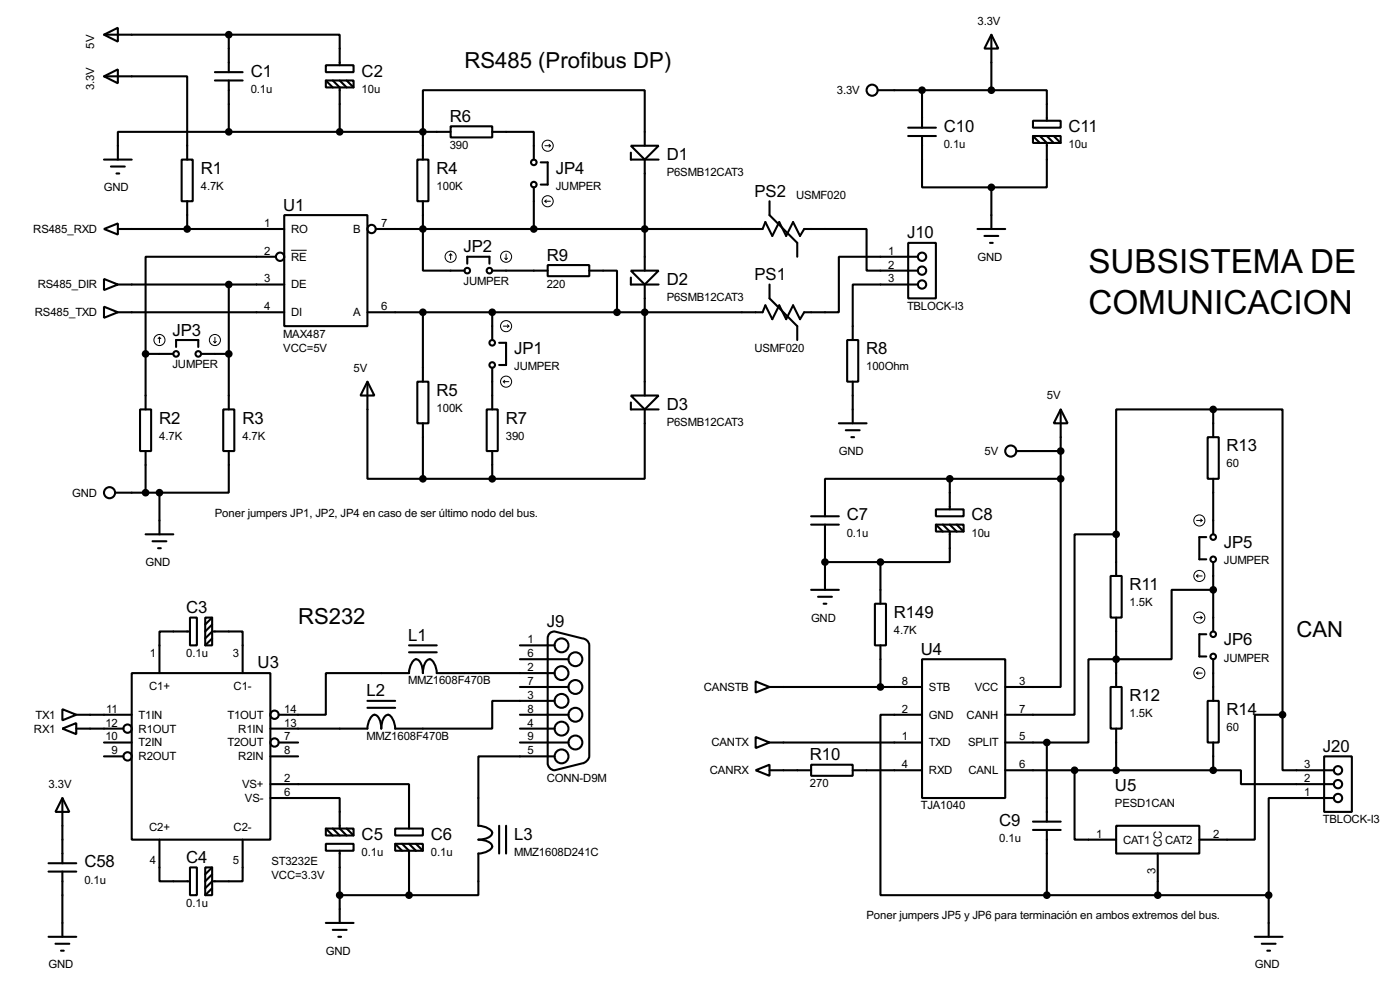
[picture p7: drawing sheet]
<svg xmlns="http://www.w3.org/2000/svg" width="256mm" height="180mm" viewBox="0 0 256 180" stroke-linecap="round" stroke-linejoin="round" font-family="sans-serif">
<g fill="none" stroke="#000" stroke-width=".38">
<path d="M19 6.3l2.6-1.2v2.5zM19 14l2.6-1.3v2.5zM19 14h15.3v15.2M19 6.3h22.9M39.4 14.7h5M39.4 13.2h5M41.9 6.3h20.3v5.6M41.9 6.3v6.9M41.9 14.7v9.4M59.7 11.9h5.1v1.3h-5.1zM59.7 14.7h5.1v1.3h-5.1zM59.7 14.7l1.3 1.3"/>
<path d="M61 14.7l1.2 1.3v8.1M62.2 14.7l1.3 1.3M63.5 14.7l1.3 1.3M160.8 16.5h20.8M168.9 16.5v6.9M181.6 6.3l1.3 2.6h-2.6zM181.6 16.5h10.2v5.6M181.6 6.3v10.2M19 29.2h5.1M20.3 30.5h2.6M21.3 31.7h.5M33.3 29.2h2v7.6h-2z"/>
<path d="M34.3 36.8v5.1M41.9 24.1h-20.3v5.1M41.9 24.1h40.6M52.1 39.4h15.2v20.3h-15.2zM76.5 29.2h2v7.6h-2zM77.5 36.8v12.7h7.6M82.5 23.1h7.7v2h-7.7zM90.2 24.1h7.6v5.1M97.8 34.3v7.6M99.1 29.7h1.2v4.1h-1.2M115.6 26.7h5l-2.5 2.5zM115.6 27.9v1.3h5"/>
<path d="M118.1 26.7v-10.2h-40.6v12.7M118.1 29.2v20.3M141 36.8v2.6l5 5v2.6M166.4 24.9h5M166.4 23.4h5M168.9 24.9v9.4h12.7M181.6 34.3v7.6M189.2 22.1h5.1v1.3h-5.1zM189.2 24.9h5.1v1.3h-5.1zM189.2 24.9l1.3 1.3M190.5 24.9l1.3 1.3v8.1h-10.2M191.8 24.9l1.2 1.3"/>
<path d="M193 24.9l1.3 1.3M19 41.9l2.6-1v2zM19 56.1l2.6 1-2.6 1.1zM19 51.1l2.6 1-2.6 1zM21.6 57.1h30.5M21.6 52.1h30.5M21.6 41.9h30.5M41.9 52.1v22.8M50.5 47h-23.8v17.8M68.8 41.9h70.9l.5-1.3 1.3 2.6 1.2-2.6 1.3 2.6 1.3-2.6 1.3 2.6 .7-1.3h11.4v7.6h9.4M77.5 57.1v12.7M85.6 48.3v-1.3h4.1v1.3"/>
<path d="M90.2 49.5h10.1M90.2 57.1v5.1M100.3 48.5h7.6v2h-7.6zM107.9 49.5h5.1v7.6M115.6 49.5h5l-2.5 2.6zM115.6 50.8v1.3h5M118.1 52.1v20.3M141 52.1v2.5l5 5.1v2.5M166.4 44.4h5v10.2h-5zM168.1 47h-14.4v10.1h-6.4l-.7 1.3-1.3-2.5-1.3 2.5-1.3-2.5-1.2 2.5-1.3-2.5-.5 1.2h-72.4M168.1 52.1h-11.9v10.1M179.1 41.9h5"/>
<path d="M180.3 43.2h2.6M181.4 44.4h.5M25.7 74.9h2v7.6h-2zM26.7 64.8v10.1M26.7 64.8h5M32.3 63.5v-1.3h4v1.3M36.8 64.8h5.1M40.9 74.9h2v7.6h-2zM67.3 69.8l1.3 2.6h-2.6zM67.3 69.8v17.8h10.2M76.5 69.8h2v7.7h-2zM77.5 77.5v10.1"/>
<path d="M89.2 74.9h2v7.6h-2zM90.2 67.3v7.6M91.4 62.7h1.3v4.1h-1.3M115.6 72.4h5l-2.5 2.5zM115.6 73.7v1.2h5M118.1 74.9v12.7h-27.9M153.7 77.5h5M154.9 78.7h2.6M155.2 62.2h2v7.6h-2zM156.2 69.8v7.7M194.3 74.9l1.3 2.6h-2.6zM194.3 74.9v12.7"/>
<path d="M222.2 74.9h-17.7v22.9M222.2 74.9h12.7v55.9M222.2 74.9v5.1M21.1 90.2h8.1M26.7 82.5v7.7M26.7 97.8h5M27.9 99.1h2.6M29.2 90.2v7.6M41.9 82.5v7.7h-12.7M77.5 87.6h12.7M90.2 82.5v5.1M148.6 96h5.1"/>
<path d="M148.6 94.5h5.1M151.1 96v11.9M156 80h.5M171.4 93.2h5.1v1.3h-5.1zM171.4 96h5.1v1.3h-5.1zM171.4 96l1.3 1.3M172.7 96l1.3 1.3v5.6h-12.7M174 87.6h-22.9v6.9M174 87.6h20.3M174 87.6v5.6M174 96l1.3 1.3M175.3 96l1.2 1.3"/>
<path d="M186.2 82.5h8.1M194.3 87.6v38.1h-10.2M204.5 97.8h-7.7v33h-12.7M204.5 97.8v7.6M221 98.3h-1.3v4.1h1.3M221.2 80h2.1v7.6h-2.1zM222.2 87.6v10.2M29 100.3h.5M34.8 113h1.3v5.1h-1.3zM34.8 115.6h-5.6v7.6M37.6 113h1.3v5.1h-1.3zM37.6 116.8l1.3-1.2h5.5v7.6"/>
<path d="M38.9 113l-1.3 1.3M38.9 114.3l-1.3 1.3M38.9 116.8l-1.3 1.3M74.9 118.1h5.1M74.9 119.4h5.1M95.2 118.1h6.4M100.6 116.1l.6-.5h.4l5.1 1.2a1.37 1.37 0 0 1 1.2 1.3v20.3a1.61 1.61 0 0 1-1.2 1.3l-5.1 1.3a1.35 1.35 0 0 1-1.3-1.3v-22.9zM148.6 107.9h5.1M149.9 109.2h2.5M150.9 110.5h.5M151.1 102.9h10.2M160.3 110.5h2v7.6h-2z"/>
<path d="M161.3 102.9v7.6M161.3 118.1v7.6M203.5 105.4h2v7.6h-2zM204.5 113v12.7M221 116.1h-1.3v4h1.3M222.2 107.9h-7.6v12.7h-15.2v15.3h-7.6M222.2 102.9v12.7M11.4 129.8l2.6 1-2.6 1zM11.4 133.3l2.6-1v2.1zM14 130.8h10.1M14 133.3h8.6M19 135.9h5.1"/>
<path d="M19 138.4h3.6M24.1 123.2h25.4v30.5h-25.4zM49.5 138.4h5.1M51.1 135.9h3.5M67.3 128.3h5.1M67.3 129.5h5.1M95.2 130.8h8.9M95.2 133.3h6.4M95.2 135.9h8.9M95.2 125.7h8.9M95.2 120.6h8.9M101.6 123.2h-21.6a2.69 2.69 0 0 0-1.3-2.6 1.49 1.49 0 0 0-1.1 1.4l-.1 1.2a3.2 3.2 0 0 0-.9-2.5 .88 .88 0 0 0-1.2 .7l-.4 1.2-.1 .6h-15.2v7.6h-8.6"/>
<path d="M101.6 128.3h-11.4v5h-17.8a2.69 2.69 0 0 0-1.3-2.5 1.49 1.49 0 0 0-1.1 1.3l-.2 1.2a3.2 3.2 0 0 0-.9-2.4 .88 .88 0 0 0-1.1 .7l-.4 1.1-.1 .6h-17.8M101.6 138.4h-14v12.7a2.69 2.69 0 0 1 2.6 1.3 1.49 1.49 0 0 1-1.3 1.1l-1.3 .2a3.2 3.2 0 0 1 2.5 .9 .88 .88 0 0 1-.7 1.2l-1.1 .4h-.7v7.6h-12.7M138.4 124.7l2.6 1-2.6 1zM138.4 134.9l2.6 1-2.6 1zM141 135.9h27.9M141 125.7h27.9M148.6 140h7.6v2h-7.6zM168.9 120.6h15.2v25.4h-15.2zM168.9 130.8h-7.6v33h30.5M184.1 135.9h7.7M191.8 135.9v14.5M203.5 125.7h2v7.6h-2z"/>
<path d="M204.5 133.3v7.7M221.2 128.3h2.1v7.6h-2.1zM222.2 120.6v7.7M222.2 135.9v5.1M234.9 130.8h-5v22.9h-10.2M234.9 130.8v10.2h9.4M242.6 138.4h5v10.2h-5zM8.9 159.5h5.1M8.9 158h5.1M11.4 146l1.3 2.6h-2.5zM11.4 146v12M11.4 159.5v11.9"/>
<path d="M29.2 153.7v7.6h5.6M34.8 158.7h1.3v5.1h-1.3zM37.6 158.7h1.3v5.1h-1.3zM38.9 158.7l-1.3 1.3M44.4 153.7v7.6h-5.5l-1.3 1.3M49.5 146h12.7v5.6l1.3 1.3M49.5 143.5h25.4v8.1M59.7 154.4h5.1v1.3h-5.1zM59.7 151.6h5.1v1.3h-5.1zM59.7 151.6l1.3 1.3M61 151.6l1.2 1.3M62.2 155.7v13.2"/>
<path d="M63.5 151.6l1.3 1.3M72.4 151.6h5.1v1.3h-5.1zM72.4 154.4h5.1v1.3h-5.1zM72.4 154.4l1.3 1.3M73.7 154.4l1.2 1.3v8.1M74.9 154.4l1.3 1.3M76.2 154.4l1.3 1.3M91.4 151.1v5.1M92.7 151.1v5.1M138.4 141l2.6-1v2zM141 141h7.6M156.2 141h12.7"/>
<path d="M184.1 141h38.1M189.2 151.9h5.1M189.2 150.4h5.1M191.8 151.9v11.9M196.8 141v12.7h7.7M204.5 151.1h15.2v5.1h-15.2zM212.1 156.2v7.6M222.2 141h5.1v2.5h17M244.3 146h-11.9v17.8M8.9 171.4h5.1M10.2 172.7h2.5M11.2 174h.5"/>
<path d="M38.9 160l-1.3 1.3M38.9 162.6l-1.3 1.2M59.7 168.9h5.1M61 170.2h2.5M62 171.4h.5M62.2 163.8h12.7M191.8 163.8h40.6M229.9 171.4h5M231.1 172.7h2.6M232.2 174h.5M232.4 163.8v7.6"/>
<circle cx="159.8" cy="16.5" r="1.02"/>
<circle cx="97.8" cy="29.7" r=".51"/>
<circle cx="97.8" cy="33.8" r=".51"/>
<circle cx="51.3" cy="47" r=".76"/>
<circle cx="68.1" cy="41.9" r=".76"/>
<circle cx="85.6" cy="49.5" r=".51"/>
<circle cx="89.7" cy="49.5" r=".51"/>
<circle cx="168.9" cy="47" r=".76"/>
<circle cx="168.9" cy="49.5" r=".76"/>
<circle cx="168.9" cy="52.1" r=".76"/>
<circle cx="32.3" cy="64.8" r=".51"/>
<circle cx="36.3" cy="64.8" r=".51"/>
<circle cx="90.2" cy="66.8" r=".51"/>
<circle cx="90.2" cy="62.7" r=".51"/>
<circle cx="20.1" cy="90.2" r="1.02"/>
<circle cx="185.2" cy="82.6" r="1.02"/>
<circle cx="222.2" cy="98.3" r=".51"/>
<circle cx="102.9" cy="118.1" r="1.27"/>
<circle cx="222.2" cy="116.1" r=".51"/>
<circle cx="222.2" cy="102.4" r=".51"/>
<circle cx="23.4" cy="133.4" r=".76"/>
<circle cx="23.4" cy="138.4" r=".76"/>
<circle cx="50.3" cy="135.9" r=".76"/>
<circle cx="50.3" cy="130.8" r=".76"/>
<circle cx="102.9" cy="133.4" r="1.27"/>
<circle cx="102.9" cy="138.4" r="1.27"/>
<circle cx="102.9" cy="123.2" r="1.27"/>
<circle cx="102.9" cy="128.3" r="1.27"/>
<circle cx="105.4" cy="135.9" r="1.27"/>
<circle cx="105.4" cy="130.8" r="1.27"/>
<circle cx="105.4" cy="120.7" r="1.27"/>
<circle cx="105.4" cy="125.7" r="1.27"/>
<circle cx="222.2" cy="120.1" r=".51"/>
<circle cx="245.1" cy="146.1" r=".76"/>
<circle cx="245.1" cy="141" r=".76"/>
<circle cx="245.1" cy="143.5" r=".76"/>
</g>
<g fill="none" stroke="#000" stroke-width=".18">
<path d="M99.8 26.7h1M99.8 36.8l.3 .3M99.8 36.8h1M100.1 36.6l-.3 .2M100.6 26.4l.2 .3M100.8 26.7l-.2 .2M53.3 45.8h2.9M82.5 46.5l-.2 .2M82.5 46.5l.3 .2M82.5 46.5v1M92.2 59.7h1M92.5 47.2l.2 .3"/>
<path d="M92.7 46.5v1M93 47.2l-.3 .3M93 59.4l.2 .3M93.2 59.7l-.2 .2M29.2 61.7l-.2 .3M29.2 61.7l.3 .3M29.2 61.7v1M39.1 62.5l.3 .2M39.4 61.7v1M39.6 62.5l-.2 .2M92.2 69.8l.3 .3M92.2 69.8h1"/>
<path d="M92.5 69.6l-.3 .2M219.2 95.2h1M220 95l.2 .2M220.2 95.2l-.2 .3M219.2 105.4l.3 .3M219.2 105.4h1M219.2 113h1M219.5 105.2l-.3 .2M220 112.8l.2 .2M220.2 113l-.2 .3M219.2 123.2l.3 .2M219.2 123.2h1"/>
<path d="M219.5 122.9l-.3 .3"/>
<circle cx="100.3" cy="36.8" r="1.02"/>
<circle cx="100.3" cy="26.7" r="1.02"/>
<circle cx="82.5" cy="47" r="1.02"/>
<circle cx="92.7" cy="47" r="1.02"/>
<circle cx="92.7" cy="59.7" r="1.02"/>
<circle cx="29.2" cy="62.2" r="1.02"/>
<circle cx="39.4" cy="62.2" r="1.02"/>
<circle cx="92.7" cy="69.9" r="1.02"/>
<circle cx="219.7" cy="95.3" r="1.02"/>
<circle cx="219.7" cy="113" r="1.02"/>
<circle cx="219.7" cy="105.4" r="1.02"/>
<circle cx="219.7" cy="123.2" r="1.02"/>
</g>
<g fill="#000" stroke="#000" stroke-width=".38">
<circle cx="41.9" cy="6.3" r=".51"/>
<circle cx="168.9" cy="16.5" r=".51"/>
<circle cx="181.6" cy="16.5" r=".51"/>
<circle cx="41.9" cy="24.1" r=".51"/>
<circle cx="62.2" cy="24.1" r=".51"/>
<circle cx="77.5" cy="24.1" r=".51"/>
<circle cx="181.6" cy="34.3" r=".51"/>
<circle cx="34.3" cy="41.9" r=".51"/>
<circle cx="41.9" cy="52.1" r=".51"/>
<circle cx="77.5" cy="57.1" r=".51"/>
<circle cx="77.5" cy="41.9" r=".51"/>
<circle cx="90.2" cy="57.1" r=".51"/>
<circle cx="97.8" cy="41.9" r=".51"/>
<circle cx="113" cy="57.1" r=".51"/>
<circle cx="118.1" cy="57.1" r=".51"/>
<circle cx="118.1" cy="41.9" r=".51"/>
<circle cx="26.7" cy="64.8" r=".51"/>
<circle cx="41.9" cy="64.8" r=".51"/>
<circle cx="222.2" cy="74.9" r=".51"/>
<circle cx="26.7" cy="90.2" r=".51"/>
<circle cx="29.2" cy="90.2" r=".51"/>
<circle cx="77.5" cy="87.6" r=".51"/>
<circle cx="90.2" cy="87.6" r=".51"/>
<circle cx="174" cy="87.6" r=".51"/>
<circle cx="194.3" cy="87.6" r=".51"/>
<circle cx="194.3" cy="82.5" r=".51"/>
<circle cx="204.5" cy="97.8" r=".51"/>
<circle cx="151.1" cy="102.9" r=".51"/>
<circle cx="161.3" cy="102.9" r=".51"/>
<circle cx="222.2" cy="107.9" r=".51"/>
<circle cx="161.3" cy="125.7" r=".51"/>
<circle cx="191.8" cy="135.9" r=".51"/>
<circle cx="204.5" cy="120.6" r=".51"/>
<circle cx="234.9" cy="130.8" r=".51"/>
<circle cx="196.8" cy="141" r=".51"/>
<circle cx="204.5" cy="141" r=".51"/>
<circle cx="222.2" cy="141" r=".51"/>
<circle cx="62.2" cy="163.8" r=".51"/>
<circle cx="74.9" cy="163.8" r=".51"/>
<circle cx="191.8" cy="163.8" r=".51"/>
<circle cx="212.1" cy="163.8" r=".51"/>
<circle cx="232.4" cy="163.8" r=".51"/>
</g>
<g font-size="6.8">
<text x="199.4" y="49.9">SUBSISTEMA DE</text>
<text x="199.4" y="57.5">COMUNICACION</text>
</g>
<g font-size="4.5">
<text x="85.1" y="12.5">RS485 (Profibus DP)</text>
<text x="54.6" y="114.1">RS232</text>
<text x="237.5" y="116.7">CAN</text>
</g>
<g font-size="3.4">
<text x="45.9" y="14">C1</text>
<text x="66.3" y="14">C2</text>
<text x="82.4" y="22.3">R6</text>
<text x="122.1" y="29.3">D1</text>
<text x="172.9" y="24.2">C10</text>
<text x="195.7" y="24.2">C11</text>
<text x="36.8" y="31.8">R1</text>
<text x="80" y="31.8">R4</text>
<text x="101.8" y="31.8">JP4</text>
<text x="51.9" y="38.6">U1</text>
<text x="138.2" y="36">PS2</text>
<text x="84.9" y="46.2">JP2</text>
<text x="100.2" y="47.7">R9</text>
<text x="166.2" y="43.6">J10</text>
<text x="122.1" y="52.1">D2</text>
<text x="138.2" y="51.3">PS1</text>
<text x="31.6" y="61.4">JP3</text>
<text x="94.2" y="64.8">JP1</text>
<text x="158.7" y="64.8">R8</text>
<text x="29.2" y="77.5">R2</text>
<text x="44.4" y="77.5">R3</text>
<text x="80" y="72.4">R5</text>
<text x="92.7" y="77.5">R7</text>
<text x="122.1" y="75">D3</text>
<text x="224.7" y="82.6">R13</text>
<text x="155.1" y="95.2">C7</text>
<text x="178" y="95.2">C8</text>
<text x="224.2" y="100.3">JP5</text>
<text x="206.9" y="107.9">R11</text>
<text x="34.1" y="112.2">C3</text>
<text x="163.7" y="113">R149</text>
<text x="74.8" y="117.3">L1</text>
<text x="100.2" y="114.7">J9</text>
<text x="168.7" y="119.8">U4</text>
<text x="224.2" y="118.1">JP6</text>
<text x="47.2" y="122.3">U3</text>
<text x="67.1" y="127.4">L2</text>
<text x="206.9" y="128.3">R12</text>
<text x="224.7" y="130.8">R14</text>
<text x="242.4" y="137.6">J20</text>
<text x="148.4" y="139.1">R10</text>
<text x="204.3" y="144.8">U5</text>
<text x="66.3" y="153.7">C5</text>
<text x="79" y="153.7">C6</text>
<text x="94.2" y="153.7">L3</text>
<text x="183" y="151.1">C9</text>
<text x="15.5" y="158.7">C58</text>
<text x="34.1" y="157.9">C4</text>
</g>
<g font-size="2.3">
<text x="179.1" y="4.5">3.3V</text>
<text x="17.2" y="8.9" transform="rotate(-90 17.2 8.9)">5V</text>
<text x="17.2" y="16.5" transform="rotate(-90 17.2 16.5)">3.3V</text>
<text x="45.9" y="17">0.1u</text>
<text x="66.3" y="17">10u</text>
<text x="153.3" y="17.2">3.3V</text>
<text x="82.4" y="27.3">390</text>
<text x="172.9" y="27.1">0.1u</text>
<text x="195.7" y="27.1">10u</text>
<text x="19" y="35">GND</text>
<text x="36.8" y="34.8">4.7K</text>
<text x="80" y="34.8">100K</text>
<text x="101.8" y="34.8">JUMPER</text>
<text x="122.1" y="32.2">P6SMB12CAT3</text>
<text x="48.4" y="41.5">1</text>
<text x="69.8" y="41.5">7</text>
<text x="145.8" y="36.4">USMF020</text>
<text x="6.1" y="42.6">RS485_RXD</text>
<text x="48.4" y="46.6">2</text>
<text x="53.3" y="42.6">RO</text>
<text x="53.3" y="47.7">RE</text>
<text x="64.7" y="42.6">B</text>
<text x="162.7" y="46.6">1</text>
<text x="179.1" y="47.7">GND</text>
<text x="6.9" y="52.8">RS485_DIR</text>
<text x="48.4" y="51.7">3</text>
<text x="53.3" y="52.8">DE</text>
<text x="84.9" y="52.2">JUMPER</text>
<text x="100.2" y="52.7">220</text>
<text x="162.7" y="49.1">2</text>
<text x="162.7" y="51.7">3</text>
<text x="6.4" y="57.9">RS485_TXD</text>
<text x="48.4" y="56.8">4</text>
<text x="53.3" y="57.9">DI</text>
<text x="64.7" y="57.9">A</text>
<text x="69.8" y="56.8">6</text>
<text x="122.1" y="55.1">P6SMB12CAT3</text>
<text x="166.2" y="56.7">TBLOCK-I3</text>
<text x="51.9" y="61.8">MAX487</text>
<text x="51.9" y="64.3">VCC=5V</text>
<text x="138.2" y="64.3">USMF020</text>
<text x="31.6" y="67.4">JUMPER</text>
<text x="64.8" y="68">5V</text>
<text x="94.2" y="67.8">JUMPER</text>
<text x="158.7" y="67.8">100Ohm</text>
<text x="80" y="75.4">100K</text>
<text x="122.1" y="77.9">P6SMB12CAT3</text>
<text x="191.8" y="73.1">5V</text>
<text x="29.2" y="80.5">4.7K</text>
<text x="44.4" y="80.5">4.7K</text>
<text x="92.7" y="80.5">390</text>
<text x="153.7" y="83.3">GND</text>
<text x="180.4" y="83.3">5V</text>
<text x="224.7" y="85.6">60</text>
<text x="13.3" y="90.9">GND</text>
<text x="39.4" y="94.6">Poner jumpers JP1, JP2, JP4 en caso de ser último nodo del bus.</text>
<text x="155.1" y="98.2">0.1u</text>
<text x="178" y="98.2">10u</text>
<text x="26.7" y="103.6">GND</text>
<text x="224.2" y="103.3">JUMPER</text>
<text x="148.6" y="113.7">GND</text>
<text x="206.9" y="110.9">1.5K</text>
<text x="96.6" y="117.7">1</text>
<text x="163.7" y="116">4.7K</text>
<text x="27.4" y="120.3">1</text>
<text x="34.1" y="120.2">0.1u</text>
<text x="42.7" y="120.3">3</text>
<text x="74.8" y="125.3">MMZ1608F470B</text>
<text x="96.6" y="120.3">6</text>
<text x="96.6" y="122.8">2</text>
<text x="96.6" y="125.3">7</text>
<text x="165.2" y="125.3">8</text>
<text x="186.7" y="125.3">3</text>
<text x="224.2" y="121.1">JUMPER</text>
<text x="6.5" y="131.5">TX1</text>
<text x="19.5" y="130.4">11</text>
<text x="25.4" y="131.5">T1IN</text>
<text x="27.3" y="126.4">C1+</text>
<text x="41.7" y="131.5">T1OUT</text>
<text x="42.8" y="126.4">C1-</text>
<text x="52.1" y="130.4">14</text>
<text x="96.6" y="127.9">3</text>
<text x="96.6" y="130.4">8</text>
<text x="128.9" y="126.4">CANSTB</text>
<text x="165.2" y="130.4">2</text>
<text x="170.2" y="131.5">GND</text>
<text x="170.2" y="126.4">STB</text>
<text x="177.1" y="131.5">CANH</text>
<text x="178.6" y="126.4">VCC</text>
<text x="186.7" y="130.4">7</text>
<text x="206.9" y="131.2">1.5K</text>
<text x="6.2" y="134.1">RX1</text>
<text x="19.3" y="133">12</text>
<text x="19.3" y="135.5">10</text>
<text x="25.4" y="134.1">R1OUT</text>
<text x="25.4" y="136.6">T2IN</text>
<text x="41.7" y="136.6">T2OUT</text>
<text x="43.6" y="134.1">R1IN</text>
<text x="52.1" y="133">13</text>
<text x="52.1" y="135.5">7</text>
<text x="67.1" y="135.4">MMZ1608F470B</text>
<text x="96.6" y="133">4</text>
<text x="96.6" y="135.5">9</text>
<text x="130.3" y="136.6">CANTX</text>
<text x="165.2" y="135.5">1</text>
<text x="170.2" y="136.6">TXD</text>
<text x="177.3" y="136.6">SPLIT</text>
<text x="186.7" y="135.5">5</text>
<text x="224.7" y="133.8">60</text>
<text x="20.4" y="138">9</text>
<text x="25.4" y="139.1">R2OUT</text>
<text x="43.6" y="139.1">R2IN</text>
<text x="52.1" y="138">8</text>
<text x="52.1" y="143.1">2</text>
<text x="96.6" y="138">5</text>
<text x="100.2" y="143">CONN-D9M</text>
<text x="130" y="141.7">CANRX</text>
<text x="165.2" y="140.6">4</text>
<text x="170.2" y="141.7">RXD</text>
<text x="177.4" y="141.7">CANL</text>
<text x="186.7" y="140.6">6</text>
<text x="238.9" y="143.1">2</text>
<text x="238.9" y="140.6">3</text>
<text x="8.9" y="144.2">3.3V</text>
<text x="44.4" y="144.2">VS+</text>
<text x="44.9" y="146.8">VS-</text>
<text x="52.1" y="145.7">6</text>
<text x="148.4" y="144.1">270</text>
<text x="168.7" y="148.1">TJA1040</text>
<text x="204.3" y="147.7">PESD1CAN</text>
<text x="238.9" y="145.7">1</text>
<text x="27.3" y="152">C2+</text>
<text x="42.8" y="152">C2-</text>
<text x="183" y="154.1">0.1u</text>
<text x="200.8" y="153.3">1</text>
<text x="205.7" y="154.4">CAT1</text>
<text x="212.8" y="154.9" transform="rotate(-90 212.8 154.9)">CC</text>
<text x="213.4" y="154.4">CAT2</text>
<text x="222.2" y="153.3">2</text>
<text x="242.4" y="150.7">TBLOCK-I3</text>
<text x="15.5" y="161.7">0.1u</text>
<text x="27.4" y="158.1">4</text>
<text x="42.7" y="158.1">5</text>
<text x="49.7" y="158.3">ST3232E</text>
<text x="49.7" y="160.8">VCC=3.3V</text>
<text x="66.3" y="156.6">0.1u</text>
<text x="79" y="156.6">0.1u</text>
<text x="94.2" y="156.6">MMZ1608D241C</text>
<text x="211.7" y="159.9" transform="rotate(-90 211.7 159.9)">3</text>
<text x="34.1" y="165.9">0.1u</text>
<text x="158.7" y="168.3">Poner jumpers JP5 y JP6 para terminación en ambos extremos del bus.</text>
<text x="8.9" y="177.2">GND</text>
<text x="59.7" y="174.7">GND</text>
<text x="229.9" y="177.2">GND</text>
</g>
</svg>
